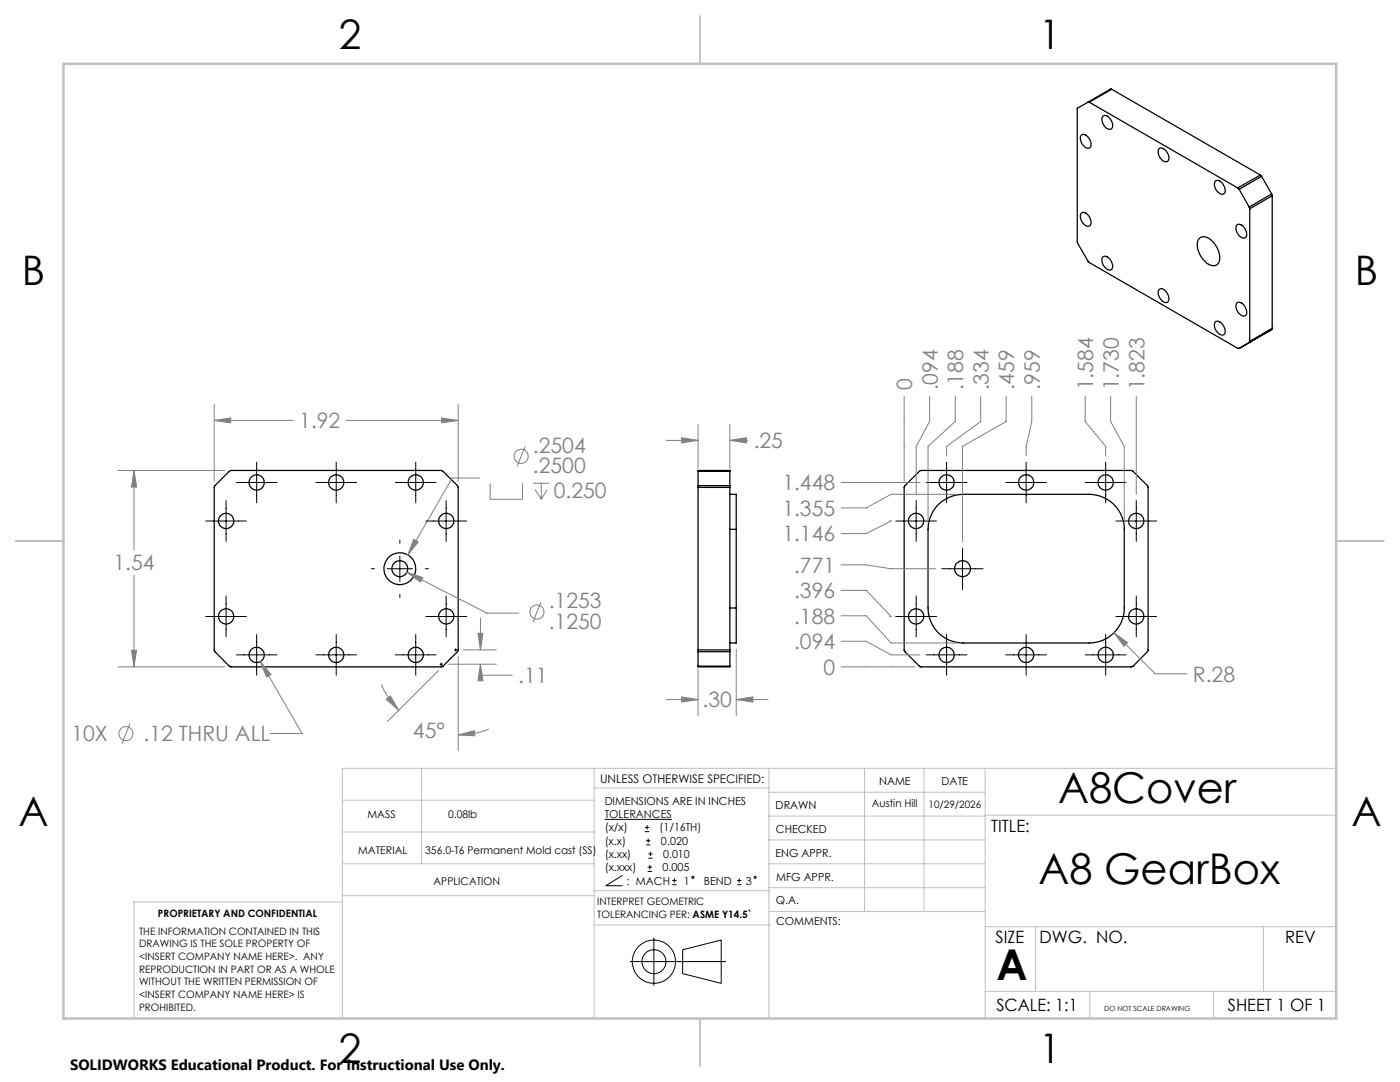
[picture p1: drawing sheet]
<svg xmlns="http://www.w3.org/2000/svg" width="279mm" height="216mm" viewBox="0 0 279 216" stroke-linecap="round" stroke-linejoin="round" font-family="sans-serif">
<g fill="none" stroke="#000" stroke-width=".25">
<path d="M221.9 17.8h-.3l-4.5 2.6M221.9 17.8l-4.5 2.6M221.9 17.8l29.6 17.1M215.8 27a1.08 1.08 0 0 1 1.5 .6 1.43 1.43 0 0 1 .1 1.9 1.85 1.85 0 0 1-1.8-2.2zM217.1 20.4l-2.1 1.3v26.6l2.2 3.9 29.8 17.3h.3M217.1 20.4h.3M217.4 20.4l29.6 17.1M220.2 23.1a1.51 1.51 0 0 1 1.8 1.4 .77 .77 0 0 1 0 1 .77 .77 0 0 1-.9 .2 2.01 2.01 0 0 1-1-2.5zM231.3 29.7a1.07 1.07 0 0 1 1.6 .6 1.23 1.23 0 0 1-.1 2 1.96 1.96 0 0 1-1.5-2.6zM242.6 36.1a1.58 1.58 0 0 1 1.8 1.4 .76 .76 0 0 1 0 .9 .76 .76 0 0 1-.9 .3 1.9 1.9 0 0 1-.9-2.6zM247 37.5l.3 .3M247.3 37.8l2 3.5"/>
<path d="M251.5 34.9l.3 .3M251.5 34.9l-4.5 2.6M251.8 35.2l-4.5 2.6M251.8 35.2l2 3.5M253.8 38.7l.1 .4M253.8 38.7l-4.5 2.6M253.9 39.1l-4.5 2.6M253.9 39.1v26.4M215.8 42.6a1.08 1.08 0 0 1 1.5 .6 1.45 1.45 0 0 1 .1 1.9 1.85 1.85 0 0 1-1.8-2.2zM220.1 51.3a1.08 1.08 0 0 1 1.6 .6 1.27 1.27 0 0 1-.1 2 1.96 1.96 0 0 1-1.5-2.6zM231.3 57.8a.92 .92 0 0 1 1.4 .4 1.56 1.56 0 0 1 .2 2.1 1.77 1.77 0 0 1-1.8-1.8zM239.4 47.5a1.98 1.98 0 0 1 2.7 .8 4 4 0 0 1 1.1 4.2 1.74 1.74 0 0 1-2.8-.4 4.2 4.2 0 0 1-1.3-4.3z"/>
<path d="M246.8 44.9a1.12 1.12 0 0 1 1.6 .6 1.33 1.33 0 0 1 0 2 1.96 1.96 0 0 1-1.6-2.6zM249.3 41.3l.1 .4M249.4 41.7v26.4M242.6 64.2a1.58 1.58 0 0 1 1.8 1.4 .83 .83 0 0 1-.5 1.3 1.92 1.92 0 0 1-1.3-2.7zM246.8 60.5a1.16 1.16 0 0 1 1.7 .8 1.01 1.01 0 0 1-.3 1.8 2.01 2.01 0 0 1-1.4-2.6zM249.3 68.3l-2 1.2M249.4 68.1l-.1 .2M253.8 65.8l-4.5 2.5M253.8 65.8l-6.5 3.7M253.9 65.5l-.1 .3M253.9 65.5l-4.5 2.6M42.9 96.9l2.9-2.8 .3-.2h42.2l3.1 3.3v32.8l-3 2.9-.3 .2h-42l-.3-.2-3-3.1v-32.7z"/>
<path d="M139.3 96.9v.4M139.3 94.1v-.2h6.4v.2M139.3 94.1v2.8M139.3 97.3v32.4M139.3 97.3h6.4M139.3 96.9h6.4M139.3 94.1h6.4M145.7 96.9v.4M145.7 98.6h1.2v7M145.7 94.1v2.8M145.7 97.3v32.4M180.6 96.9l3-3h.2h42.2l3.1 3.2v32.8l-3 3-.3 .2-42.2-.1-3.2-3.2v-32.6z"/>
<path d="M145.7 105.6h1.2M146.9 105.6v15.7M187.3 100.7a7.3 7.3 0 0 1 4.9-2.1h25.2a7 7 0 0 1 7 7v15.7a7 7 0 0 1-7 7h-25.2a7 7 0 0 1-7-7v-15.7a7.1 7.1 0 0 1 2.1-4.9zM139.3 129.7v.3M139.3 132.9v.2h6.4v-.2M139.3 129.7h6.4M139.3 130v2.9M139.3 130h6.4M139.3 132.9h6.4M145.7 129.7v.3M145.7 130v2.9M145.7 121.3h1.2"/>
<path d="M146.9 121.3v7h-1.2"/>
<circle cx="51.2" cy="96.3" r="1.52"/>
<circle cx="67.1" cy="96.3" r="1.52"/>
<circle cx="83" cy="96.3" r="1.52"/>
<circle cx="188.9" cy="96.3" r="1.52"/>
<circle cx="204.8" cy="96.3" r="1.52"/>
<circle cx="220.7" cy="96.3" r="1.52"/>
<circle cx="45.1" cy="103.9" r="1.53"/>
<circle cx="79.8" cy="113.5" r="1.58"/>
<circle cx="79.8" cy="113.5" r="3.2"/>
<circle cx="89.1" cy="103.9" r="1.52"/>
<circle cx="182.8" cy="103.9" r="1.52"/>
<circle cx="192.1" cy="113.5" r="1.58"/>
<circle cx="226.8" cy="103.9" r="1.53"/>
<circle cx="45.1" cy="123" r="1.53"/>
<circle cx="51.2" cy="130.7" r="1.52"/>
<circle cx="67.1" cy="130.7" r="1.52"/>
<circle cx="83" cy="130.7" r="1.52"/>
<circle cx="89.1" cy="123" r="1.52"/>
<circle cx="182.8" cy="123" r="1.52"/>
<circle cx="188.9" cy="130.7" r="1.52"/>
<circle cx="204.8" cy="130.7" r="1.52"/>
<circle cx="220.7" cy="130.7" r="1.52"/>
<circle cx="226.8" cy="123" r="1.53"/>
</g>
<path d="M42.8 80.7v15.3M42.8 83.9h15.7M69.1 83.9h22.3M88.1 83.4l3.3 .5-3.3 .5zM91.4 80.7v15.3" fill="none" stroke="#808080" stroke-width=".2"/>
<g fill="none" stroke="#c0c0c0" stroke-width=".2">
<path d="M68.3 159.7h50.3M84.1 153.3v19.1M118.6 153.3v49.9M118.6 157.2h34.9M153.5 153.3v49.9M153.5 158.1h43.1M172.5 153.3v28.6M184.4 153.3v28.6M196.6 153.3v49.9M266.7 153.3h-198.4v49.9M68.3 178.7h50.3M68.3 172.4h50.3"/>
<path d="M68.3 166h50.3M68.3 180h-41.6v23.2M118.6 177.7h35M153.5 167.6h43.1M153.5 162.8h43.1M153.5 172.4h43.1M153.5 177.1h43.1M196.6 162.7h70.1M118.6 184.6h35M153.6 181.9h43M196.6 197.8h70.1M196.6 184.9h70.1"/>
<path d="M206.7 184.9v12.9M217.5 197.8v5.4M242.2 197.8v5.4M252.2 184.9v12.9"/>
</g>
<path d="M139.7 3.2v9.5M3.1 107.9h9.6M266.7 107.9h9.5M139.7 203.2v9.6" fill="none" stroke="#c0c0c0" stroke-width=".25"/>
<path d="M12.7 12.7h254v190.5h-254z" fill="none" stroke="#c0c0c0" stroke-width=".5"/>
<path d="M88.1 83.4l3.3 .5-3.3 .5z" fill="#808080"/>
<path d="M42.8 83.9l3.2-.5v1z" fill="none" stroke="#808080" stroke-width=".2"/>
<path d="M42.8 83.9l3.2-.5v1z" fill="#808080"/>
<path d="M23.6 93.9h21.3M26.7 93.9l.6 3.3h-1.1zM26.7 93.9v15.8M26.7 114.8v18.3M23.6 133.1h21.3" fill="none" stroke="#808080" stroke-width=".2"/>
<path d="M26.7 93.9l.6 3.3h-1.1z" fill="#808080"/>
<path d="M26.2 129.8h1.1l-.6 3.3z" fill="none" stroke="#808080" stroke-width=".2"/>
<path d="M26.2 129.8h1.1l-.6 3.3z" fill="#808080"/>
<g fill="none" stroke="#808080" stroke-width=".2">
<path d="M95.8 95.4h-5.6l-8.8 15.3M97.8 96.4v3.2h6.5v-3.2M104.8 89l-1.6 4.1M106.4 96.4h3.2M106.8 97.7l1.2 1.9M108 96.4v3.2M109.2 97.7l-1.2 1.9M82.6 107.6l.9 .5-2.1 2.6z"/>
<circle cx="104" cy="91" r="1.42"/>
</g>
<path d="M82.6 107.6l.9 .5-2.1 2.6z" fill="#808080"/>
<g fill="none" stroke="#808080" stroke-width=".2">
<path d="M81.2 114.2l3.2 1.1-.5 .8zM81.2 114.2l16 8.1h6.3M107.9 120.1l-1.5 4"/>
<circle cx="107.2" cy="122.1" r="1.41"/>
</g>
<path d="M81.2 114.2l3.2 1.1-.5 .8z" fill="#808080"/>
<g fill="none" stroke="#808080" stroke-width=".2">
<path d="M52 132l2.1 2.6-.9 .5zM52 132l8.3 14.4h-6.4M25.9 144.4l-1.6 4"/>
<circle cx="25.1" cy="146.4" r="1.41"/>
</g>
<path d="M52 132l2.1 2.6-.9 .5z" fill="#808080"/>
<path d="M77.1 139.5l.8-.6 1.7 2.8zM87.5 133.8l-10.2 10.2M91.4 131v18.8" fill="none" stroke="#808080" stroke-width=".2"/>
<path d="M77.1 139.5l.8-.6 1.7 2.8z" fill="#808080"/>
<path d="M91.4 146.6l3.3-.8 .1 1z" fill="none" stroke="#808080" stroke-width=".2"/>
<path d="M91.4 146.6l3.3-.8 .1 1z" fill="#808080"/>
<path d="M76.1 136.6a16.9 16.9 0 0 0 3.5 5.1M89.6 132.5h9.5M92.5 129.7h6.6M95.9 132.5l.5 3.4h-1zM95.9 132.5v2.2h6.3M95.9 123.3v6.4M97.5 145.5a16 16 0 0 1-6.1 1.1" fill="none" stroke="#808080" stroke-width=".2"/>
<path d="M95.9 132.5l.5 3.4h-1z" fill="#808080"/>
<path d="M95.4 126.4h1l-.5 3.3z" fill="none" stroke="#808080" stroke-width=".2"/>
<path d="M95.4 126.4h1l-.5 3.3z" fill="#808080"/>
<path d="M133 87.9h6.3M136 87.3l3.3 .6-3.3 .5zM139.3 84.7v8.8M145.7 84.7v8.8M145.7 87.9h3.5" fill="none" stroke="#808080" stroke-width=".2"/>
<g fill="none" stroke="#000" stroke-width=".2">
<path d="M45.1 99.9v8.1M47.2 96.3h8.1M51.2 92.2v8.1M63 96.3h8.2M67.1 92.2v8.1M78.9 96.3h8.1M83 92.2v8.1M89 99.9v8.1M41.1 104h8.1M45.1 118.9v8.2M74.1 113.5h.6M77.3 113.5h5"/>
<path d="M79.8 107.8v.6M79.8 110.9v5.1M79.8 118.6v.6M84.9 113.5h.6M85 104h8.1M89 118.9v8.2M41.1 123h8.1M47.2 130.7h8.1M51.2 126.6v8.1M63 130.7h8.2M67.1 126.6v8.1M78.9 130.7h8.1"/>
<path d="M83 126.6v8.1M85 123h8.1M87.8 132.5h.5M88.1 132.3v.5M90.7 129.7h.5M90.9 129.4v.5"/>
</g>
<path d="M136 87.3l3.3 .6-3.3 .5z" fill="#808080"/>
<path d="M145.7 87.9l3.3-.6v1.1z" fill="none" stroke="#808080" stroke-width=".2"/>
<path d="M145.7 87.9l3.3-.6v1.1z" fill="#808080"/>
<path d="M133 139.6h6.3M136 139.1l3.3 .5-3.3 .5zM139.3 133.5v9.3M146.9 129.6v13.2M146.9 139.6h6.4" fill="none" stroke="#808080" stroke-width=".2"/>
<path d="M136 139.1l3.3 .5-3.3 .5z" fill="#808080"/>
<path d="M146.9 139.6l3.3-.5v1z" fill="none" stroke="#808080" stroke-width=".2"/>
<path d="M146.9 139.6l3.3-.5v1z" fill="#808080"/>
<path d="M222.3 126.3l2.7 1.9-.7 .7zM222.3 126.3l8.2 8.1h6.4" fill="none" stroke="#808080" stroke-width=".2"/>
<path d="M222.3 126.3l2.7 1.9-.7 .7z" fill="#808080"/>
<g fill="none" stroke="#000" stroke-width=".2">
<path d="M182.8 99.9v8.1M184.9 96.3h8.1M188.9 92.2v8.1M200.7 96.3h8.1M204.8 92.2v8.1M216.6 96.3h8.1M220.7 92.2v8.1M226.8 99.9v8.1M178.8 104h8.1M182.8 118.9v8.2M188 113.5h8.2M192.1 109.4v8.2"/>
<path d="M222.7 104h8.1M226.8 118.9v8.2M178.8 123h8.1M184.9 130.7h8.1M188.9 126.6v8.1M200.7 130.7h8.1M204.8 126.6v8.1M216.6 130.7h8.1M220.7 126.6v8.1M222.7 123h8.1M120.7 163.5h13.4M124.2 174.7l-3.3 2h3.3"/>
<path d="M128.7 165.9h.9M128.7 165.1h.9M129 168.6h.8M129 167.7h.8M129.2 164.7v.8M129.3 173.9h.8M129.3 173h.8M129.4 167.3v.9M129.4 171.2h.8M129.4 170.4h.8M129.7 172.6v.9M129.8 170v.8"/>
<path d="M134.2 176.5h.8M134.2 175.7h.8M134.6 175.3v.8M147.1 176.5h.9M147.1 175.7h.9M147.5 175.3v.8M125.7 191.9h19.2M130.5 187.1v9.6M136.2 189.5l7.7-1.9v8.6l-7.7-1.9z"/>
<circle cx="138.3" cy="175.1" r=".21"/>
<circle cx="150.7" cy="175.1" r=".21"/>
<circle cx="130.5" cy="191.9" r="2.39"/>
<circle cx="130.5" cy="191.9" r="4.3"/>
</g>
<g fill="none" stroke="#808080" stroke-width=".2">
<path d="M180.4 79.1v16.9M185.5 79.1v5l-2.7 5v9.5M190.6 79.1v5l-5.4 5v15.3M195.7 79.1v5l-6.8 5v1.8M200.8 79.1v5l-8.7 5v19M205.9 79.1v5l-1.1 5v1.8M216.6 79.1v5l4.1 5v1.8M221.7 79.1v5l2.7 5v15.3M226.8 79.1v19.5M167.9 96.3h15.7M190.9 98.6h-13.1l-4.9 2.8h-5M167.9 117.8h5l4.9 5.2h-.3"/>
<path d="M167.9 112.7h5l4.9 .8h8.9M177.5 104h.3l-4.9 2.5h-5M167.9 133.1h14.7M167.9 128h5l4.9 2.7h5.8M167.9 122.9h5l4.9 5.4h13.1"/>
</g>
<g font-size="8.5">
<text x="211.2" y="160.2">A8Cover</text>
<text x="207.3" y="176.5">A8 GearBox</text>
<text x="198.9" y="195.5">A</text>
</g>
<g font-size="8.1">
<text x="67.6" y="9.7">2</text>
<text x="207.3" y="9.7">1</text>
<text x="4.4" y="57">B</text>
<text x="270.4" y="57">B</text>
<text x="3.7" y="164.9">A</text>
<text x="269.7" y="164.9">A</text>
<text x="67.6" y="212.2">2</text>
<text x="207.3" y="212.2">1</text>
</g>
<g font-size="4.2" fill="#808080">
<text x="182.1" y="77.9" transform="rotate(-90 182.1 77.9)">0</text>
<text x="187.2" y="77.9" transform="rotate(-90 187.2 77.9)">.094</text>
<text x="192.2" y="77.9" transform="rotate(-90 192.2 77.9)">.188</text>
<text x="197.3" y="77.9" transform="rotate(-90 197.3 77.9)">.334</text>
<text x="202.4" y="77.9" transform="rotate(-90 202.4 77.9)">.459</text>
<text x="207.5" y="77.9" transform="rotate(-90 207.5 77.9)">.959</text>
<text x="218.2" y="77.9" transform="rotate(-90 218.2 77.9)">1.584</text>
<text x="223.3" y="77.9" transform="rotate(-90 223.3 77.9)">1.730</text>
<text x="228.4" y="77.9" transform="rotate(-90 228.4 77.9)">1.823</text>
<text x="59.7" y="85.5">1.92</text>
<text x="150.4" y="89.5">.25</text>
<text x="106.3" y="90.3">.2504</text>
<text x="106.3" y="94.4">.2500</text>
<text x="110.5" y="99.5">0.250</text>
<text x="156.1" y="97.9">1.448</text>
<text x="156.1" y="102.9">1.355</text>
<text x="22.7" y="113.8">1.54</text>
<text x="156.1" y="108">1.146</text>
<text x="158.5" y="119.4">.396</text>
<text x="158.5" y="114.3">.771</text>
<text x="109.5" y="121.4">.1253</text>
<text x="109.5" y="125.5">.1250</text>
<text x="158.5" y="124.5">.188</text>
<text x="158.5" y="129.6">.094</text>
<text x="103.4" y="136.3">.11</text>
<text x="164.3" y="134.6">0</text>
<text x="238.1" y="136">R.28</text>
<text x="140.2" y="141.2">.30</text>
<text x="14.2" y="147.9">10X</text>
<text x="28.7" y="147.9">.12 THRU ALL</text>
<text x="82.4" y="147.2">45°</text>
</g>
<g font-size="3.4">
<text x="197.8" y="166">TITLE:</text>
<text x="198.7" y="188.1">SIZE</text>
<text x="207.5" y="188.1">DWG. NO.</text>
<text x="256.5" y="188.2">REV</text>
<text x="198.8" y="201.7">SCALE: 1:1</text>
<text x="245.1" y="201.7">SHEET 1 OF 1</text>
</g>
<text font-size="3" x="14" y="213.5">SOLIDWORKS Educational Product. For Instructional Use Only.</text>
<text font-size="2.4" x="119.8" y="156.2">UNLESS OTHERWISE SPECIFIED:</text>
<g font-size="2.2">
<text x="120.7" y="160.6">DIMENSIONS ARE IN INCHES</text>
<text x="154.8" y="161.4">DRAWN</text>
<text x="175.4" y="156.6">NAME</text>
<text x="187.9" y="156.7">DATE</text>
<text x="120.7" y="163.3">TOLERANCES</text>
<text x="120.7" y="165.9">(x/x)</text>
<text x="131.6" y="165.9">(1/16TH)</text>
<text x="154.9" y="166.3">CHECKED</text>
<text x="120.7" y="168.6">(x.x)</text>
<text x="120.7" y="171.2">(x.xx)</text>
<text x="120.7" y="173.9">(x.xxx)</text>
<text x="131.9" y="168.6">0.020</text>
<text x="132.2" y="173.9">0.005</text>
<text x="132.3" y="171.2">0.010</text>
<text x="154.8" y="170.9">ENG APPR.</text>
<text x="125.1" y="176.5">: MACH</text>
<text x="136.5" y="176.5">1</text>
<text x="140.5" y="176.5">BEND</text>
<text x="148.9" y="176.5">3</text>
<text x="154.9" y="175.7">MFG APPR.</text>
<text x="154.9" y="180.4">Q.A.</text>
<text x="154.9" y="184.6">COMMENTS:</text>
</g>
<g font-size="2.1">
<text x="174" y="161.1">Austin Hill</text>
<text x="73.3" y="163.3">MASS</text>
<text x="89.5" y="163.3">0.08lb</text>
<text x="71.5" y="170.4">MATERIAL</text>
<text x="84.9" y="170.4">356.0-T6 Permanent Mold cast (SS)</text>
<text x="86.5" y="176.5">APPLICATION</text>
</g>
<g font-size="2">
<text x="185.3" y="161.2">10/29/2026</text>
<text x="31.5" y="182.9">PROPRIETARY AND CONFIDENTIAL</text>
<text x="119.2" y="180.6">INTERPRET GEOMETRIC</text>
<text x="119.2" y="183.1">TOLERANCING PER: ASME Y14.5`</text>
<text x="27.8" y="186.5">THE INFORMATION CONTAINED IN THIS</text>
<text x="27.8" y="189">DRAWING IS THE SOLE PROPERTY OF</text>
<text x="27.8" y="191.6">&lt;INSERT COMPANY NAME HERE&gt;. ANY</text>
<text x="27.8" y="194.1">REPRODUCTION IN PART OR AS A WHOLE</text>
<text x="27.8" y="196.6">WITHOUT THE WRITTEN PERMISSION OF</text>
<text x="27.8" y="199.1">&lt;INSERT COMPANY NAME HERE&gt; IS</text>
<text x="27.8" y="201.7">PROHIBITED.</text>
</g>
<text font-size="1.4" x="220.4" y="201.7">DO NOT SCALE DRAWING</text>
</svg>
